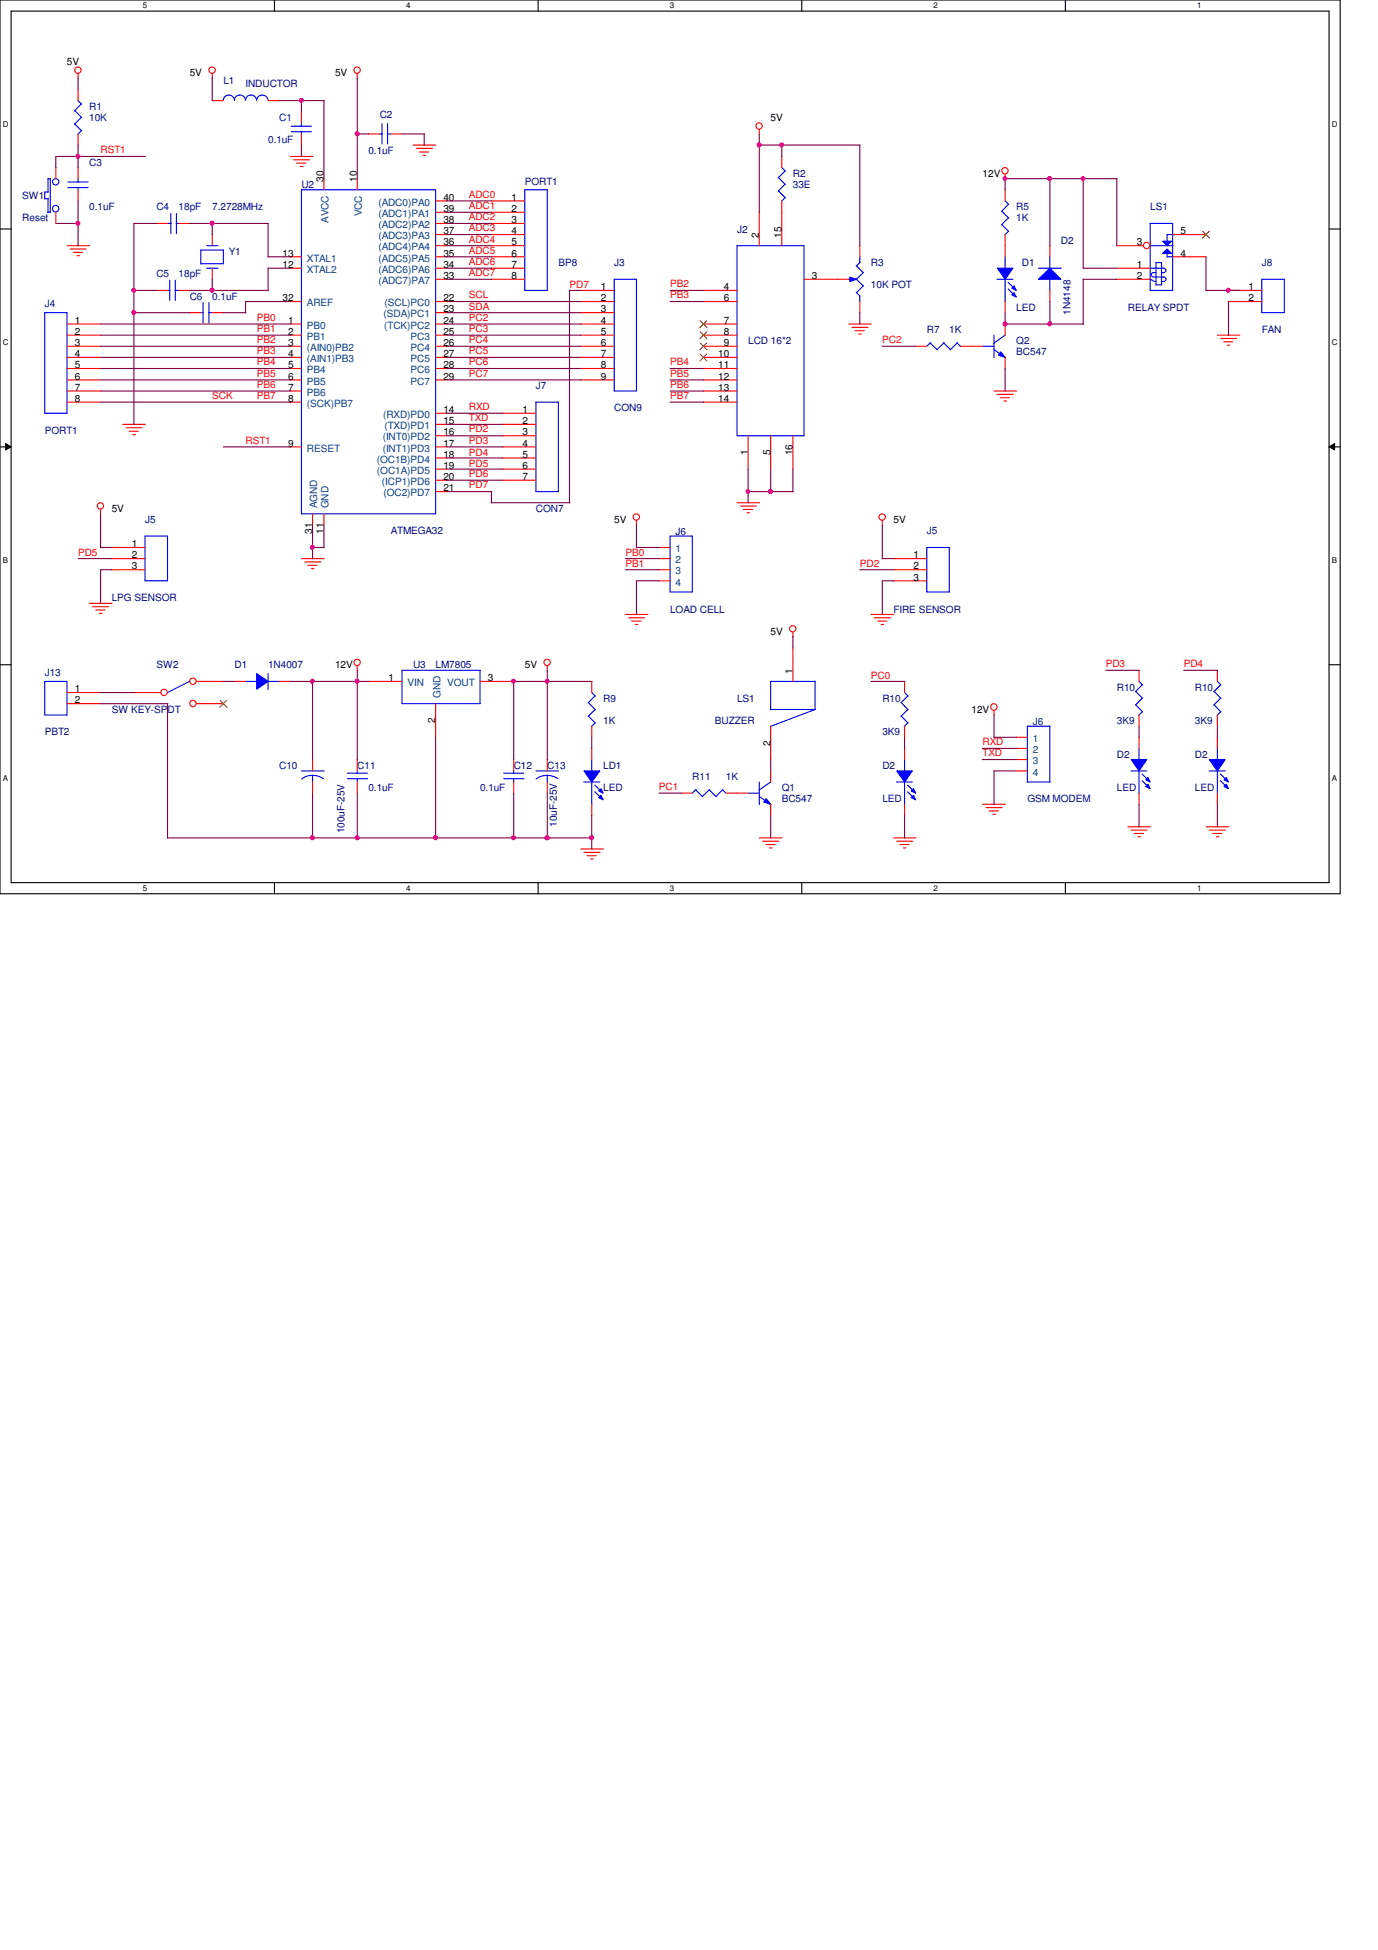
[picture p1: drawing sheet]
<svg xmlns="http://www.w3.org/2000/svg" width="210mm" height="297mm" viewBox="0 0 210 297" stroke-linecap="round" stroke-linejoin="round" font-family="sans-serif">
<path d="M0 0h204.2v136.1h-204.2zM1.7 1.7h200.8v132.8h-200.8z" fill="none" stroke="#000" stroke-width=".17"/>
<g fill="#fff">
<path d="M21.8 .2h.6v1.3h-.6z"/>
<path d="M21.8 134.6h.6v1.4h-.6z"/>
</g>
<path d="M41.8 0v1.7M41.8 134.5v1.6" fill="none" stroke="#000" stroke-width=".17"/>
<g fill="#fff">
<path d="M61.9 .2h.6v1.3h-.6z"/>
<path d="M61.9 134.6h.6v1.4h-.6z"/>
</g>
<path d="M82 0v1.7M82 134.5v1.6" fill="none" stroke="#000" stroke-width=".17"/>
<g fill="#fff">
<path d="M102.1 .2h.6v1.3h-.6z"/>
<path d="M102.1 134.6h.6v1.4h-.6z"/>
</g>
<path d="M122.2 0v1.7M122.2 134.5v1.6" fill="none" stroke="#000" stroke-width=".17"/>
<g fill="#fff">
<path d="M142.2 .2h.7v1.3h-.7z"/>
<path d="M142.2 134.6h.7v1.4h-.7z"/>
</g>
<path d="M162.3 0v1.7M162.3 134.5v1.6" fill="none" stroke="#000" stroke-width=".17"/>
<g fill="#fff">
<path d="M182.4 .2h.6v1.3h-.6z"/>
<path d="M182.4 134.6h.6v1.4h-.6z"/>
<path d="M.4 18.3h.9v1.3h-.9z"/>
<path d="M202.9 18.3h.9v1.3h-.9z"/>
<path d="M.4 51.5h.9v1.3h-.9z"/>
<path d="M202.9 51.5h.9v1.3h-.9z"/>
</g>
<path d="M0 34.9h1.7M202.5 34.9h1.7" fill="none" stroke="#000" stroke-width=".17"/>
<g fill="#fff">
<path d="M.4 84.7h.8v1.3h-.8z"/>
<path d="M202.9 84.7h.8v1.3h-.8z"/>
</g>
<path d="M0 68.1h1.7M202.5 68.1h1.7" fill="none" stroke="#000" stroke-width=".17"/>
<path d="M.8 67.6l.9 .5-.9 .4zM202.5 68.1l.9-.5v.9z" fill="#000"/>
<path d="M.8 67.6l.9 .5-.9 .4zM202.5 68.1l.9-.5v.9z" fill="none" stroke="#000" stroke-width=".15"/>
<g fill="#fff">
<path d="M.4 117.9h.8v1.3h-.8z"/>
<path d="M202.9 117.9h.8v1.3h-.8z"/>
</g>
<path d="M0 101.3h1.7M202.5 101.3h1.7" fill="none" stroke="#000" stroke-width=".17"/>
<g fill="none" stroke="#f00" stroke-width=".17">
<path d="M11.9 11.2v.7M32.3 11.2v.7M54.4 11.2v.7M115.7 19.7v.7M10.2 37.4h3.4M10.7 37.9h2.4M11.2 38.4h1.4M11.7 38.9h.4M44.2 23.8h3.5M44.2 39.1h1.7M44.7 24.3h2.5M45.2 24.8h1.4"/>
<path d="M45.8 25.4h.3M49.4 27.2v1.7M54.4 27.2v1.7M62.9 22.1h3.5M63.5 22.6h2.4M63.9 23.2h1.4M64.5 23.7h.4M66.4 37.4h1.7M66.4 39.1h1.7M66.4 30.6h1.7M66.4 32.3h1.7M66.4 34h1.7"/>
<path d="M66.4 35.7h1.7M153.2 26.5v.8M10.2 49.4h5.1M10.2 59.6h5.1M10.2 51.1h5.1M10.2 52.7h5.1M10.2 54.4h5.1M10.2 56.1h5.1M10.2 57.9h5.1M44.2 49.4h1.7M44.2 59.6h1.7M44.2 51.1h1.7"/>
<path d="M44.2 40.9h1.7M44.2 45.9h1.7M44.2 52.7h1.7M44.2 54.4h1.7M44.2 56.1h1.7M44.2 57.9h1.7M66.4 49.4h1.7M66.4 51.1h1.7M66.4 40.9h1.7M66.4 45.9h1.7M66.4 47.6h1.7M66.4 52.7h1.7"/>
<path d="M66.4 54.4h1.7M66.4 56.1h1.7M66.4 57.9h1.7M66.4 42.5h1.7M129.3 49.4h3.5M129.8 49.9h2.4M130.3 50.4h1.4M130.9 50.9h.3M151.5 59.6h3.4M185.5 51.1h3.4M186 51.6h2.4M186.5 52.1h1.4"/>
<path d="M187 52.6h.4M10.2 61.3h5.1M15.3 77.6v.7M18.7 64.6h3.4M19.2 65.2h2.4M19.7 65.7h1.4M20.2 66.2h.4M44.2 68.1h1.7M44.2 61.3h1.7M47.6 78.3v1.7M49.4 78.3v1.7M66.4 64.6h1.7"/>
<path d="M66.4 68.1h1.7M66.4 62.9h1.7M66.4 66.4h1.7M66.4 69.8h1.7M66.4 71.5h1.7M66.4 73.2h1.7M66.4 74.9h1.7M97 79.3v.7M112.3 76.6h3.4M112.8 77.1h2.4M113.3 77.6h1.4M113.8 78.1h.4"/>
<path d="M134.5 79.3v.7M152 60.1h2.4M152.4 60.6h1.4M153 61.1h.4M13.6 91.9h3.5M14.1 92.4h2.5M14.6 92.9h1.4M15.2 93.4h.3M17 85.1h5.1M17 83.4h5.1M17 86.8h5.1M45.9 85.1h3.5"/>
<path d="M46.4 85.6h2.5M46.9 86.1h1.4M47.5 86.6h.3M95.3 93.6h3.4M95.8 94.1h2.4M96.3 94.6h1.4M96.8 95.1h.4M120.8 96.3v.7M132.7 93.6h3.5M133.2 94.1h2.5M133.7 94.6h1.4M134.3 95.1h.4"/>
<path d="M47.6 115.7v1.7M47.6 119.1v1.7M54.4 101.4v.8M83.4 101.4v.8M151.5 108.2v.8M173.6 102.1v1.7M173.6 108.9v1.7M88.5 129.3h3.4M89 129.8h2.4M89.5 130.3h1.3M90 130.9h.4M103.8 120.8h1.7"/>
<path d="M110.6 120.8h1.7M115.7 127.6h3.5M116.2 128.1h2.5M116.7 128.7h1.4M117.3 129.2h.3M136.1 127.6h3.5M136.7 128.1h2.4M137.1 128.7h1.4M137.7 129.2h.3M149.7 122.5h3.5M150.2 123h2.5M150.7 123.5h1.4"/>
<path d="M151.3 124h.4M171.9 125.9h3.4M172.4 126.4h2.4M172.8 127h1.4M173.4 127.5h.4M183.8 125.9h3.4M184.3 126.4h2.4M184.8 127h1.4M185.3 127.5h.4"/>
<circle cx="11.9" cy="10.7" r=".49"/>
<circle cx="32.3" cy="10.7" r=".49"/>
<circle cx="54.4" cy="10.7" r=".49"/>
<circle cx="115.7" cy="19.2" r=".49"/>
<circle cx="153.1" cy="26" r=".49"/>
<circle cx="15.3" cy="77.1" r=".49"/>
<circle cx="97" cy="78.8" r=".49"/>
<circle cx="134.4" cy="78.8" r=".49"/>
<circle cx="120.8" cy="95.8" r=".49"/>
<circle cx="54.4" cy="100.9" r=".49"/>
<circle cx="83.4" cy="100.9" r=".49"/>
<circle cx="151.4" cy="107.7" r=".5"/>
</g>
<g fill="none" stroke="#00f" stroke-width=".17">
<path d="M45.9 28.9h20.5v49.4h-20.5zM6.8 47.6h3.4v15.3h-3.4zM22.1 81.7h3.4v6.8h-3.4zM45.9 117.4h3.5M47.6 118.1v1.1M49.3 118.6a2.84 2.84 0 0 0-3.3 .1M88.9 119.1h2.5M90.2 115.7v1.8M90.2 119.1v3.5M173.1 105.3l1 1.1M173.1 107.4l1 1.1M173.6 103.8l.5 .6"/>
<path d="M174.1 104.3l-1.1 1.1M174.1 106.3l-1.1 1.1M174.1 108.4l-.6 .6M106 120.3l1.1 1.1M106 120.3l-.5 .5M108.1 120.3l1 1.1M108.1 120.3l-1.1 1M110.1 120.3l.6 .6M110.2 120.3l-1.1 1"/>
</g>
<path d="M89 117.4h2.4l-1.2 1.7z" fill-rule="evenodd" fill="#00f"/>
<path d="M89 117.4h2.4l-1.2 1.7z" fill="none" stroke="#00f" stroke-width=".17"/>
<path d="M91.6 121.2l.3 .6-.7-.3z" fill-rule="evenodd" fill="#00f"/>
<path d="M91.6 121.2l.3 .6-.7-.3z" fill="none" stroke="#00f" stroke-width=".17"/>
<path d="M91.6 120.1l.3 .7-.7-.3z" fill-rule="evenodd" fill="#00f"/>
<path d="M153.2 39.1v1.8M151.9 42.5h2.4M153.2 42.5v3.5M76.8 118.6h3M76.8 117.8h3M78.3 117.4v.4M78.3 118.6v.5M90.6 119.6l1.1 1M90.6 120.6l1.1 1.1M91.6 120.1l.3 .7-.7-.3z" fill="none" stroke="#00f" stroke-width=".17"/>
<path d="M78.3 115.7v1.7M78.3 119.1v1.7M90.2 114v1.7M90.2 122.5v1.7" fill="none" stroke="#f00" stroke-width=".17"/>
<path d="M152 40.9h2.3l-1.1 1.6z" fill-rule="evenodd" fill="#00f"/>
<path d="M152 40.9h2.3l-1.1 1.6z" fill="none" stroke="#00f" stroke-width=".17"/>
<path d="M154.5 44.6l.4 .7-.7-.4z" fill-rule="evenodd" fill="#00f"/>
<path d="M154.5 44.6l.4 .7-.7-.4z" fill="none" stroke="#00f" stroke-width=".17"/>
<path d="M154.5 43.6l.4 .6-.7-.3z" fill-rule="evenodd" fill="#00f"/>
<g fill="none" stroke="#00f" stroke-width=".17">
<path d="M6.8 29.3h.5M6.8 29.3v1M6.8 30.3h.6M7.3 27.2h.4M7.3 27.2v2.1M7.3 30.3v2.1M7.7 27.2v5.1h-.4M80 28.9h3.4v15.3h-3.4zM118.6 27.1l1.1 1M118.6 29.1l1.1 1M119.1 25.5l.6 .6M119.6 26l-1 1.1"/>
<path d="M119.6 28.1l-1 1M119.6 30.1l-.5 .5M152.7 32.2l1 1M152.7 34.2l1 1.1M153.2 30.6l.5 .6M153.7 31.1l-1.1 1.1M153.7 33.2l-1.1 1M153.7 35.2l-.6 .6M153.6 43l1.1 1.1M153.6 44l1.1 1.1M154.5 43.6l.4 .6-.7-.3zM141.2 83.4h3.5v6.8h-3.5z"/>
<path d="M29 103.8l-3.5 1.7M52.9 118.6h3.1M52.9 117.8h3.1M54.4 117.4v.4M54.4 118.6v.5M137.3 107l1.1 1.1M137.3 109.1l1.1 1.1M137.8 105.5l.6 .5M138.3 106l-1 1.1M138.3 108.1l-1 1M138.3 110.1l-.5 .6M156.5 110.6h3.5v8.5h-3.5z"/>
<circle cx="8.5" cy="31.8" r=".5"/>
<circle cx="8.5" cy="27.7" r=".49"/>
</g>
<g fill="none" stroke="#f00" stroke-width=".17">
<path d="M8.5 25.5v1.7M8.5 32.3v1.7M74.9 30.6h5.1M74.9 32.3h5.1M74.9 34h5.1M74.9 35.7h5.1M74.9 37.4h5.1M74.9 39.1h5.1M119.1 23.8v1.7M119.1 30.6v1.7M153.2 28.9v1.7M153.2 35.7v3.4"/>
<path d="M74.9 40.9h5.1M74.9 42.5h5.1M153.2 45.9v1.7M136.1 85.1h5.1M136.1 86.8h5.1M136.1 88.5h5.1M20.4 105.5h4.1M29.9 103.8h4.1M29.9 107.2h4.1M54.4 115.7v1.7M54.4 119.1v1.7M137.8 103.8v1.7"/>
<path d="M137.8 110.6v1.7M154.9 112.3h1.6M154.9 114h1.6M154.9 115.7h1.6M154.9 117.4h1.6"/>
<circle cx="25" cy="105.5" r=".49"/>
<circle cx="29.4" cy="107.2" r=".49"/>
<circle cx="29.4" cy="103.8" r=".49"/>
</g>
<path d="M33.5 106.7l1.1 1M34.5 106.7l-1 1" fill="none" stroke="#804000" stroke-width=".15"/>
<path d="M177.8 37.9l.7 .7h-1.3z" fill="#00f"/>
<path d="M177.8 37.9l.7 .7h-1.3z" fill="none" stroke="#00f" stroke-width=".17"/>
<path d="M177.2 36.7h1.3l-.7 .7z" fill="#00f"/>
<g fill="none" stroke="#00f" stroke-width=".17">
<path d="M175.3 37.4h3.4M175.3 34h3.4v10.2h-3.4zM177 40v3.4M177.2 36.7h1.3l-.7 .7zM177.8 35.7v1M177.8 38.6v.6M177.8 35.7h.9M177.8 39.1h.9M175.2 42.5l.3 .2M175.3 40.9h2.1M175.6 42.7l.3 .1M175.8 42.2h1.6"/>
<path d="M175.9 42.9h.3M176.1 40h.9M176.1 41.5h-.4a.32 .32 0 0 0-.3 .3 .32 .32 0 0 0 .3 .4M176.1 40v3.4M176.1 43.4h.9M177 41.5h.3M177 42.9h.3M177.3 40.9a.34 .34 0 0 1 .4 .3 .34 .34 0 0 1-.4 .3M177.3 42.2a.34 .34 0 0 1 .4 .3 .34 .34 0 0 1-.4 .4M37.4 103.8h1.8M40.9 102.6v2.4M40.9 103.8h1.7"/>
</g>
<g fill="none" stroke="#f00" stroke-width=".17">
<path d="M170.2 37.4h4M178.7 35.7h5.1M178.7 39.1h5.1M170.2 40.9h5.1M170.2 42.5h5.1"/>
<circle cx="174.7" cy="37.4" r=".49"/>
</g>
<path d="M183.3 35.2l1 1.1M184.3 35.2l-1.1 1.1" fill="none" stroke="#804000" stroke-width=".15"/>
<path d="M39.1 102.6l1.8 1.2-1.8 1.2z" fill-rule="evenodd" fill="#00f"/>
<g fill="none" stroke="#00f" stroke-width=".17">
<path d="M34 15.3a.85 .85 0 0 1 .9-.8 .85 .85 0 0 1 .8 .8 .85 .85 0 0 1 .9-.8 .85 .85 0 0 1 .8 .8 .85 .85 0 0 1 .9-.8 .85 .85 0 0 1 .8 .8 .87 .87 0 0 1 .9-.8 .87 .87 0 0 1 .9 .8M44.4 19.2h3.1M45.9 18.7v.6M44.4 20.1h3.1M45.9 20v.4M30.6 47.6h.4M30.9 46.1v3.1M31.8 47.6h.5M31.8 46.1v3.1M39.1 102.6l1.8 1.2-1.8 1.2zM81.7 117.4h3.4M83.4 118.1v1.1"/>
<path d="M85 118.6a2.84 2.84 0 0 0-3.3 .1M184.2 117.4h2.5M185.5 114v1.7M185.5 117.4v3.5"/>
</g>
<path d="M32.3 15.3h1.7M40.9 15.3h1.6M45.9 17v1.7M45.9 20.4v1.7M28.9 47.6h1.7M32.3 47.6h1.7M35.7 103.8h1.7M42.5 103.8h1.7M83.4 115.7v1.7M83.4 119.1v1.7" fill="none" stroke="#f00" stroke-width=".17"/>
<path d="M184.3 115.7h2.4l-1.2 1.7z" fill-rule="evenodd" fill="#00f"/>
<path d="M184.3 115.7h2.4l-1.2 1.7z" fill="none" stroke="#00f" stroke-width=".17"/>
<path d="M186.9 119.5l.3 .6-.7-.3z" fill-rule="evenodd" fill="#00f"/>
<path d="M186.9 119.5l.3 .6-.7-.3z" fill="none" stroke="#00f" stroke-width=".17"/>
<path d="M186.9 118.4l.3 .7-.7-.3z" fill-rule="evenodd" fill="#00f"/>
<path d="M58.2 18.8v3.1M59.1 18.8v3.1M57.9 20.4h.4M59 20.4h.6M186 117.9l1 1.1M186 118.9l1 1.1M186.9 118.4l.3 .7-.7-.3z" fill="none" stroke="#00f" stroke-width=".17"/>
<path d="M56.1 20.4h1.8M59.6 20.4h1.7M185.5 112.3v1.7M185.5 120.8v1.7" fill="none" stroke="#f00" stroke-width=".17"/>
<path d="M158.2 42.5l1.8-1.6 1.7 1.6z" fill="#00f"/>
<g fill="none" stroke="#00f" stroke-width=".17">
<path d="M11.4 16.8l1 1.1M11.4 18.9l1 1M11.9 15.3l.5 .6M12.4 15.8l-1.1 1.1M12.4 17.9l-1.1 1M12.4 19.9l-.5 .5M30.6 38.1h3.4M30.6 38.1v2.1M31.5 37.4h1.7M34 38.1v2.1M112.3 37.4h10.2v29h-10.2zM160 39.1v1.8"/>
<path d="M30.6 40.2h3.5M31.5 40.9h1.7M93.6 42.5h3.4v17.1h-3.4zM141.7 52.2l1.1 1.1M141.8 52.2l-.6 .5M143.8 52.2l1.1 1.1M143.8 52.2l-1 1.1M145.8 52.2l.6 .6M145.9 52.2l-1.1 1.1M158.2 42.5l1.8-1.6 1.7 1.6zM158.2 40.9h3.5M160 42.5v1.7"/>
<path d="M6.8 103.8h3.4v5.1h-3.4zM61.3 102.1h11.9v5.1h-11.9zM89.7 107l1 1.1M89.7 109.1l1 1.1M90.2 105.5l.5 .5M90.7 106l-1.1 1.1M90.7 108.1l-1.1 1M90.7 110.1l-.6 .6M117.4 103.8h6.8M117.4 103.8v4.3M117.4 108.1h6.8M124.2 103.8v4.3l-6.8 2.6"/>
<path d="M136.6 119.1h2.4M137.8 115.7v1.8M137.8 119.1v3.5"/>
</g>
<g fill="none" stroke="#f00" stroke-width=".17">
<path d="M11.9 13.6v1.7M11.9 20.4v1.7M32.3 35.7v1.7M115.7 32.3v5.1M119.1 32.3v5.1M160 37.4v1.7M32.3 40.9v1.6M88.5 44.2h5.1M88.5 45.9h5.1M88.5 47.6h5.1M88.5 49.4h5.1M88.5 51.1h5.1"/>
<path d="M88.5 52.7h5.1M88.5 54.4h5.1M88.5 56.1h5.1M88.5 57.9h5.1M107.2 44.2h5.1M107.2 45.9h5.1M107.2 49.4h5.1M107.2 51.1h5.1M107.2 52.7h5.1M107.2 54.4h5.1M107.2 56.1h5.1M107.2 57.9h5.1"/>
<path d="M107.2 59.6h5.1M122.5 42.5h5.1M139.5 52.7h1.7M146.3 52.7h1.7M160 44.2v1.7M107.2 61.3h5.1M114 66.4v5.1M117.4 66.4v5.1M120.8 66.4v5.1M120.8 98.7v5.1M10.2 105.5h5.1M10.2 107.2h5.1"/>
<path d="M56.1 103.8h5.2M66.4 107.2v5.1M73.2 103.8h5.1M90.2 103.8v1.7M90.2 110.6v1.7M117.4 110.6v5.1"/>
</g>
<path d="M106.7 48.9l1 1M106.7 50.5l1 1.1M106.7 52.2l1 1.1M106.7 53.9l1 1.1M107.7 48.9l-1.1 1M107.7 50.5l-1.1 1.1M107.7 52.2l-1.1 1.1M107.7 53.9l-1.1 1.1" fill="none" stroke="#804000" stroke-width=".15"/>
<path d="M136.7 117.4h2.3l-1.2 1.7z" fill-rule="evenodd" fill="#00f"/>
<path d="M136.7 117.4h2.3l-1.2 1.7z" fill="none" stroke="#00f" stroke-width=".17"/>
<path d="M139.2 121.2l.3 .6-.6-.3z" fill-rule="evenodd" fill="#00f"/>
<path d="M139.2 121.2l.3 .6-.6-.3z" fill="none" stroke="#00f" stroke-width=".17"/>
<path d="M139.2 120.1l.3 .7-.6-.3z" fill-rule="evenodd" fill="#00f"/>
<path d="M25.5 34h.6M26 32.5v3.1M26.8 34h.4M26.9 32.5v3.1M115.7 119.1v3.5M117.4 119.1l-1.7 1.3M138.3 119.6l1.1 1M114 120.8h1.7M115.7 121.3l1.8 1.3M138.3 120.6l1.1 1.1M139.2 120.1l.3 .7-.6-.3z" fill="none" stroke="#00f" stroke-width=".17"/>
<path d="M23.8 34h1.7M27.2 34h1.7M137.8 114v1.7M137.8 122.5v1.7" fill="none" stroke="#f00" stroke-width=".17"/>
<path d="M116.8 121.7l.6 .8-1-.3z" fill="#00f"/>
<path d="M172.3 117.4h2.5M173.6 114v1.7M173.6 117.4v3.5M116.8 121.7l.6 .8-1-.3z" fill="none" stroke="#00f" stroke-width=".17"/>
<path d="M117.4 117.4v1.7M112.3 120.8h1.7M117.4 122.5v1.7" fill="none" stroke="#f00" stroke-width=".17"/>
<path d="M172.4 115.7h2.4l-1.2 1.7z" fill-rule="evenodd" fill="#00f"/>
<path d="M172.4 115.7h2.4l-1.2 1.7z" fill="none" stroke="#00f" stroke-width=".17"/>
<path d="M174.6 119.8l.3-.3 .4 .6z" fill-rule="evenodd" fill="#00f"/>
<path d="M174.6 119.8l.3-.3 .4 .6z" fill="none" stroke="#00f" stroke-width=".17"/>
<path d="M174.9 118.4l.4 .7-.7-.3z" fill-rule="evenodd" fill="#00f"/>
<path d="M192.3 42.5h3.4v5.1h-3.4zM81.7 61.3h3.4v13.6h-3.4zM174 117.9l1.1 1.1M174 118.9l1.1 1.1M174.9 118.4l.4 .7-.7-.3zM185 105.3l1.1 1.1M185 107.4l1.1 1.1M185.5 103.8l.6 .6M186 104.3l-1 1.1M186 106.3l-1 1.1M186 108.4l-.5 .6" fill="none" stroke="#00f" stroke-width=".17"/>
<g fill="none" stroke="#f00" stroke-width=".17">
<path d="M187.2 44.2h5.1M187.2 45.9h5.1M76.6 62.9h5.1M76.6 64.6h5.1M76.6 66.4h5.1M76.6 68.1h5.1M76.6 69.8h5.1M76.6 71.5h5.1M76.6 73.2h5.1M173.6 112.3v1.7M185.5 102.1v1.7M185.5 108.9v1.7"/>
<path d="M173.6 120.8v1.7"/>
</g>
<path d="M129.5 42.2l1 .3-1 .4z" fill="#00f"/>
<g fill="none" stroke="#00f" stroke-width=".17">
<path d="M10.3 27.7h3.1M10.3 28.6h3.1M11.9 27.2v.6M11.9 28.5v.4M131 39.1v.9M131.1 40l-.6 .5M129.3 42.5h.4M129.5 42.2l1 .3-1 .4zM130.5 44.5l.5 .6M130.5 42.5l1 1.1M130.5 40.5l1 1M131 45v.9"/>
<path d="M131.6 43.5l-1.1 1.1M131.6 41.5l-1.1 1M149.7 52.7h1.8M151.5 53.3l1.7 1.2M151.5 51.1v3.4M153.2 51.1l-1.8 1.2M102.1 81.7h3.4v8.5h-3.4z"/>
</g>
<path d="M11.9 25.5v1.7M11.9 28.9v1.7M131 37.4v1.7M127.6 42.5h1.7M131 45.9v1.7M100.4 83.4h1.7M100.4 85.1h1.7M100.4 86.8h1.7M100.4 88.5h1.7" fill="none" stroke="#f00" stroke-width=".17"/>
<path d="M152.5 53.6l.7 .8-1.1-.3z" fill="#00f"/>
<path d="M25.5 44.2h.4M25.9 42.7v3.1M26.7 44.2h.5M26.7 42.7v3.1M152.5 53.6l.7 .8-1.1-.3z" fill="none" stroke="#00f" stroke-width=".17"/>
<path d="M23.8 44.2h1.7M27.2 44.2h1.7M148 52.7h1.7M153.2 49.4v1.7M153.2 54.4v1.7" fill="none" stroke="#f00" stroke-width=".17"/>
<g fill="none" stroke="#800040" stroke-width=".17">
<path d="M11.9 11.9v1.7M32.3 11.9v3.4M42.5 15.3h6.9M45.9 15.3v1.8M49.4 15.3v12M54.4 11.9v15.4M8.5 34h3.4M11.9 22.1v3.5M11.9 30.6v6.9M22.1 23.8h-13.6v1.8M23.9 34h-3.5v30.7M28.9 34h12"/>
<path d="M32.3 34v1.8M40.9 39.1h3.4M40.9 34v5.2M45.9 22.1v1.8M54.4 20.4h1.8M61.3 20.4h3.4M64.6 20.4v1.7M68.1 34h6.8M68.1 39.1h6.8M68.1 30.6h6.8M68.1 37.4h6.8M68.1 35.7h6.8"/>
<path d="M68.1 32.3h6.8M115.7 20.4v12M115.7 22.1h15.4M119.1 22.1v1.8M131 22.1v15.4M160 27.2v10.3M165.1 27.2v13.7M170.2 27.2v10.3M170.2 27.2h-17v1.8M183.8 39.1v5.2M15.3 57.9h29M15.3 51.1h29"/>
<path d="M15.3 52.7h29M15.3 59.6h29M15.3 49.4h29M15.3 54.4h29M15.3 56.1h29M20.4 44.2h3.5M20.4 47.6h8.6M28.9 44.2h12M32.3 42.5v1.8M34 47.6h3.5M44.3 40.9h-3.4v3.4M44.3 45.9h-6.9v1.8"/>
<path d="M68.1 57.9h20.4M68.1 51.1h20.4M68.1 52.7h20.4M68.1 49.4h20.4M68.1 54.4h20.4M68.1 45.9h20.4M68.1 42.5h6.8M68.1 56.1h20.4M68.1 47.6h20.4M68.1 40.9h6.8M88.5 44.2h-1.7v32.4M102.1 57.9h5.1"/>
<path d="M102.1 59.6h5.1M102.1 44.2h5.1M102.1 45.9h5.1M102.1 56.1h5.1M131 47.6v1.8M134.4 52.7h5.1M153.2 49.4h11.9M153.2 47.6v1.8M153.2 56.1v3.5M160 45.9v3.5M165.1 40.9h5.1M170.2 42.5h-5.1v6.9"/>
<path d="M183.8 44.2h5.1M187.2 45.9v5.2M15.3 61.3h29M15.3 78.3v5.1M34 68.1h10.3M47.6 80v5.1M49.4 80v3.4M68.1 71.5h8.5M68.1 73.2h8.5M68.1 66.4h8.5M68.1 64.6h8.5M68.1 68.1h8.5"/>
<path d="M68.1 62.9h8.5M68.1 74.9h6.8M68.1 69.8h8.5M74.9 74.9v1.7M74.9 76.6h11.9M97 80v3.4M102.1 61.3h5.1M114 74.9h6.9M114 71.5v5.1M117.4 71.5v3.4M120.8 71.5v3.4M134.5 80v5.1"/>
<path d="M11.9 85.1h5.2M15.3 83.4h1.8M17.1 86.8h-1.8v5.1M47.6 83.4h1.8M95.3 85.1h5.2M95.3 86.8h5.2M97 83.4h3.5M100.5 88.5h-3.5v5.1M120.8 96.9v1.8M131 86.8h5.2M134.5 85.1h1.7M136.2 88.5h-1.7v5.1"/>
<path d="M15.3 105.5h5.1M15.3 107.2h10.3M25.5 107.2v20.5M34 103.8h1.8M44.2 103.8h12M47.6 103.8v11.9M54.4 102.1v13.6M66.4 112.3v15.4M83.4 102.1v13.6M90.2 112.3v1.7M90.2 103.8h-11.9v11.9M117.4 115.7v1.8"/>
<path d="M132.7 103.8h5.2M137.8 112.3v1.7M149.7 114h5.2M149.7 115.7h5.2M151.4 117.4h3.5M151.5 108.9v3.5M151.5 117.4v5.2M151.5 112.3h3.4M168.5 102.1h5.1M173.6 110.6v1.8M180.4 102.1h5.1M185.5 110.6v1.8"/>
<path d="M25.5 127.6h64.7M47.6 120.8v6.9M54.4 120.8v6.9M78.3 120.8v6.9M83.4 120.8v6.9M90.2 124.2v5.2M100.4 120.8h3.4M117.4 124.2v3.5M137.8 124.2v3.5M173.6 122.5v3.5M185.5 122.5v3.5"/>
</g>
<circle cx="11.9" cy="34" r=".32" fill="#f0f"/>
<circle cx="11.9" cy="34" r=".32" fill="none" stroke="#f0f" stroke-width=".17"/>
<circle cx="32.3" cy="34" r=".32" fill="#f0f"/>
<circle cx="32.3" cy="34" r=".32" fill="none" stroke="#f0f" stroke-width=".17"/>
<circle cx="32.3" cy="44.2" r=".32" fill="#f0f"/>
<circle cx="32.3" cy="44.2" r=".32" fill="none" stroke="#f0f" stroke-width=".17"/>
<circle cx="11.9" cy="23.8" r=".32" fill="#f0f"/>
<circle cx="11.9" cy="23.8" r=".32" fill="none" stroke="#f0f" stroke-width=".17"/>
<circle cx="45.9" cy="15.3" r=".32" fill="#f0f"/>
<circle cx="45.9" cy="15.3" r=".32" fill="none" stroke="#f0f" stroke-width=".17"/>
<circle cx="47.6" cy="103.8" r=".32" fill="#f0f"/>
<circle cx="47.6" cy="103.8" r=".32" fill="none" stroke="#f0f" stroke-width=".17"/>
<circle cx="54.4" cy="103.8" r=".32" fill="#f0f"/>
<circle cx="54.4" cy="103.8" r=".32" fill="none" stroke="#f0f" stroke-width=".17"/>
<circle cx="115.7" cy="22.1" r=".32" fill="#f0f"/>
<circle cx="115.7" cy="22.1" r=".32" fill="none" stroke="#f0f" stroke-width=".17"/>
<circle cx="20.4" cy="44.2" r=".32" fill="#f0f"/>
<circle cx="20.4" cy="44.2" r=".32" fill="none" stroke="#f0f" stroke-width=".17"/>
<circle cx="20.4" cy="47.6" r=".32" fill="#f0f"/>
<circle cx="20.4" cy="47.6" r=".32" fill="none" stroke="#f0f" stroke-width=".17"/>
<circle cx="83.4" cy="127.6" r=".32" fill="#f0f"/>
<circle cx="83.4" cy="127.6" r=".32" fill="none" stroke="#f0f" stroke-width=".17"/>
<circle cx="90.1" cy="127.6" r=".32" fill="#f0f"/>
<circle cx="90.1" cy="127.6" r=".32" fill="none" stroke="#f0f" stroke-width=".17"/>
<circle cx="78.2" cy="103.8" r=".32" fill="#f0f"/>
<circle cx="78.2" cy="103.8" r=".32" fill="none" stroke="#f0f" stroke-width=".17"/>
<circle cx="54.4" cy="20.4" r=".32" fill="#f0f"/>
<circle cx="54.4" cy="20.4" r=".32" fill="none" stroke="#f0f" stroke-width=".17"/>
<circle cx="83.4" cy="103.8" r=".32" fill="#f0f"/>
<circle cx="83.4" cy="103.8" r=".32" fill="none" stroke="#f0f" stroke-width=".17"/>
<circle cx="119.1" cy="22.1" r=".32" fill="#f0f"/>
<circle cx="119.1" cy="22.1" r=".32" fill="none" stroke="#f0f" stroke-width=".17"/>
<circle cx="54.4" cy="127.6" r=".32" fill="#f0f"/>
<circle cx="54.4" cy="127.6" r=".32" fill="none" stroke="#f0f" stroke-width=".17"/>
<circle cx="78.2" cy="127.6" r=".32" fill="#f0f"/>
<circle cx="78.2" cy="127.6" r=".32" fill="none" stroke="#f0f" stroke-width=".17"/>
<circle cx="47.6" cy="83.4" r=".32" fill="#f0f"/>
<circle cx="47.6" cy="83.4" r=".32" fill="none" stroke="#f0f" stroke-width=".17"/>
<circle cx="114" cy="74.9" r=".32" fill="#f0f"/>
<circle cx="114" cy="74.9" r=".32" fill="none" stroke="#f0f" stroke-width=".17"/>
<circle cx="117.4" cy="74.9" r=".32" fill="#f0f"/>
<circle cx="117.4" cy="74.9" r=".32" fill="none" stroke="#f0f" stroke-width=".17"/>
<circle cx="47.6" cy="127.6" r=".32" fill="#f0f"/>
<circle cx="47.6" cy="127.6" r=".32" fill="none" stroke="#f0f" stroke-width=".17"/>
<circle cx="66.4" cy="127.6" r=".32" fill="#f0f"/>
<circle cx="66.4" cy="127.6" r=".32" fill="none" stroke="#f0f" stroke-width=".17"/>
<circle cx="83.4" cy="127.6" r=".32" fill="#f0f"/>
<circle cx="83.4" cy="127.6" r=".32" fill="none" stroke="#f0f" stroke-width=".17"/>
<circle cx="153.1" cy="27.2" r=".32" fill="#f0f"/>
<circle cx="153.1" cy="27.2" r=".32" fill="none" stroke="#f0f" stroke-width=".17"/>
<circle cx="160" cy="27.2" r=".32" fill="#f0f"/>
<circle cx="160" cy="27.2" r=".32" fill="none" stroke="#f0f" stroke-width=".17"/>
<circle cx="165" cy="27.2" r=".32" fill="#f0f"/>
<circle cx="165" cy="27.2" r=".32" fill="none" stroke="#f0f" stroke-width=".17"/>
<circle cx="153.1" cy="49.3" r=".32" fill="#f0f"/>
<circle cx="153.1" cy="49.3" r=".32" fill="none" stroke="#f0f" stroke-width=".17"/>
<circle cx="160" cy="49.3" r=".32" fill="#f0f"/>
<circle cx="160" cy="49.3" r=".32" fill="none" stroke="#f0f" stroke-width=".17"/>
<circle cx="187.2" cy="44.2" r=".32" fill="#f0f"/>
<circle cx="187.2" cy="44.2" r=".32" fill="none" stroke="#f0f" stroke-width=".17"/>
<g font-size="1.5">
<text x="10.2" y="9.9">5V</text>
<text x="28.9" y="11.6">5V</text>
<text x="51.1" y="11.6">5V</text>
<text x="117.4" y="18.4">5V</text>
<text x="49.3" y="27.7" transform="rotate(-90 49.3 27.7)">30</text>
<text x="54.4" y="27.7" transform="rotate(-90 54.4 27.7)">10</text>
<text x="149.7" y="26.9">12V</text>
<text x="67.6" y="30.6">40</text>
<text x="67.6" y="32.3">39</text>
<text x="67.6" y="34">38</text>
<text x="67.6" y="35.7">37</text>
<text x="77.9" y="30.6">1</text>
<text x="77.9" y="32.3">2</text>
<text x="77.9" y="34">3</text>
<text x="77.9" y="35.7">4</text>
<text x="179.9" y="35.7">5</text>
<text x="43.1" y="39.1">13</text>
<text x="43.1" y="40.8">12</text>
<text x="67.6" y="37.4">36</text>
<text x="67.6" y="39.1">35</text>
<text x="67.6" y="40.8">34</text>
<text x="77.9" y="37.4">5</text>
<text x="77.9" y="39.1">6</text>
<text x="77.9" y="40.8">7</text>
<text x="115.7" y="36.2" transform="rotate(-90 115.7 36.2)">2</text>
<text x="119.1" y="36.2" transform="rotate(-90 119.1 36.2)">15</text>
<text x="173.2" y="37.4">3</text>
<text x="173.2" y="40.8">1</text>
<text x="179.9" y="39.1">4</text>
<text x="43.1" y="45.9">32</text>
<text x="67.6" y="45.9">22</text>
<text x="67.6" y="47.6">23</text>
<text x="67.6" y="42.5">33</text>
<text x="77.9" y="42.5">8</text>
<text x="91.6" y="44.2">1</text>
<text x="91.6" y="45.9">2</text>
<text x="91.6" y="47.6">3</text>
<text x="110.3" y="44.2">4</text>
<text x="110.3" y="45.9">6</text>
<text x="123.7" y="42.5">3</text>
<text x="173.2" y="42.5">2</text>
<text x="190.2" y="44.2">1</text>
<text x="190.2" y="45.9">2</text>
<text x="11.4" y="49.3">1</text>
<text x="11.4" y="51">2</text>
<text x="11.4" y="52.7">3</text>
<text x="43.9" y="49.3">1</text>
<text x="43.9" y="51">2</text>
<text x="43.9" y="52.7">3</text>
<text x="67.6" y="49.3">24</text>
<text x="67.6" y="51">25</text>
<text x="67.6" y="52.7">26</text>
<text x="91.6" y="49.3">4</text>
<text x="91.6" y="51">5</text>
<text x="91.6" y="52.7">6</text>
<text x="110.3" y="49.3">7</text>
<text x="110.3" y="51">8</text>
<text x="110.3" y="52.7">9</text>
<text x="11.4" y="54.4">4</text>
<text x="11.4" y="56.1">5</text>
<text x="11.4" y="57.8">6</text>
<text x="11.4" y="59.5">7</text>
<text x="43.9" y="54.4">4</text>
<text x="43.9" y="56.1">5</text>
<text x="43.9" y="57.8">6</text>
<text x="43.9" y="59.5">7</text>
<text x="67.6" y="54.4">27</text>
<text x="67.6" y="56.1">28</text>
<text x="67.6" y="57.8">29</text>
<text x="91.6" y="54.4">7</text>
<text x="91.6" y="56.1">8</text>
<text x="91.6" y="57.8">9</text>
<text x="109.4" y="54.4">10</text>
<text x="109.4" y="56.1">11</text>
<text x="109.4" y="57.8">12</text>
<text x="109.4" y="59.5">13</text>
<text x="11.4" y="61.2">8</text>
<text x="43.9" y="61.2">8</text>
<text x="67.6" y="62.9">14</text>
<text x="67.6" y="64.6">15</text>
<text x="79.6" y="62.9">1</text>
<text x="79.6" y="64.6">2</text>
<text x="109.4" y="61.2">14</text>
<text x="43.9" y="68">9</text>
<text x="67.6" y="66.3">16</text>
<text x="67.6" y="68">17</text>
<text x="67.6" y="69.7">18</text>
<text x="67.6" y="71.4">19</text>
<text x="79.6" y="66.3">3</text>
<text x="79.6" y="68">4</text>
<text x="79.6" y="69.7">5</text>
<text x="79.6" y="71.4">6</text>
<text x="114" y="69.4" transform="rotate(-90 114 69.4)">1</text>
<text x="117.4" y="69.4" transform="rotate(-90 117.4 69.4)">5</text>
<text x="120.8" y="69.4" transform="rotate(-90 120.8 69.4)">16</text>
<text x="17" y="78">5V</text>
<text x="67.6" y="73.1">20</text>
<text x="67.6" y="74.8">21</text>
<text x="79.6" y="73.1">7</text>
<text x="20.1" y="83.4">1</text>
<text x="47.6" y="81.3" transform="rotate(-90 47.6 81.3)">31</text>
<text x="49.3" y="81.3" transform="rotate(-90 49.3 81.3)">11</text>
<text x="93.6" y="79.7">5V</text>
<text x="136.1" y="79.7">5V</text>
<text x="20.1" y="85">2</text>
<text x="20.1" y="86.7">3</text>
<text x="139.2" y="85">1</text>
<text x="139.2" y="86.7">2</text>
<text x="139.2" y="88.4">3</text>
<text x="51.1" y="101.8">12V</text>
<text x="80" y="101.8">5V</text>
<text x="117.4" y="96.7">5V</text>
<text x="11.4" y="105.5">1</text>
<text x="11.4" y="107.1">2</text>
<text x="59.2" y="103.8">1</text>
<text x="74.3" y="103.8">3</text>
<text x="120.8" y="102.6" transform="rotate(-90 120.8 102.6)">1</text>
<text x="66.3" y="110.2" transform="rotate(-90 66.3 110.2)">2</text>
<text x="117.4" y="113.6" transform="rotate(-90 117.4 113.6)">2</text>
<text x="148" y="108.6">12V</text>
</g>
<g font-size="1.5" fill="#000080">
<text x="13.6" y="16.7">R1</text>
<text x="34" y="12.8">L1</text>
<text x="37.4" y="13.3">INDUCTOR</text>
<text x="57.9" y="17.9">C2</text>
<text x="13.6" y="18.4">10K</text>
<text x="40.9" y="21.8">0.1uF</text>
<text x="42.5" y="18.4">C1</text>
<text x="56.1" y="23.5">0.1uF</text>
<text x="13.6" y="25.2">C3</text>
<text x="45.9" y="28.6">U2</text>
<text x="80" y="28.1">PORT1</text>
<text x="120.8" y="26.9">R2</text>
<text x="120.8" y="28.6">33E</text>
<text x="3.4" y="30.3">SW1</text>
<text x="3.4" y="33.7">Reset</text>
<text x="13.6" y="32">0.1uF</text>
<text x="23.8" y="32">C4</text>
<text x="27.2" y="32">18pF</text>
<text x="32.3" y="32">7.2728MHz</text>
<text x="112.3" y="35.4">J2</text>
<text x="154.9" y="32">R5</text>
<text x="154.9" y="33.7">1K</text>
<text x="175.3" y="32">LS1</text>
<text x="34.9" y="38.8">Y1</text>
<text x="85.1" y="40.5">BP8</text>
<text x="93.6" y="40.5">J3</text>
<text x="132.7" y="40.5">R3</text>
<text x="155.7" y="40.5">D1</text>
<text x="161.7" y="37.1">D2</text>
<text x="192.3" y="40.5">J8</text>
<text x="6.8" y="46.8">J4</text>
<text x="23.8" y="42.2">C5</text>
<text x="27.2" y="42.2">18pF</text>
<text x="28.9" y="45.6">C6</text>
<text x="32.3" y="45.6">0.1uF</text>
<text x="132.7" y="43.9">10K POT</text>
<text x="154.9" y="47.3">LED</text>
<text x="163.1" y="48" transform="rotate(-90 163.1 48)">1N4148</text>
<text x="171.9" y="47.3">RELAY SPDT</text>
<text x="114" y="52.5">LCD 16*2</text>
<text x="141.2" y="50.8">R7</text>
<text x="144.7" y="50.8">1K</text>
<text x="154.9" y="52.5">Q2</text>
<text x="192.3" y="50.8">FAN</text>
<text x="81.7" y="59.3">J7</text>
<text x="154.9" y="54.1">BC547</text>
<text x="93.6" y="62.7">CON9</text>
<text x="6.8" y="66">PORT1</text>
<text x="81.7" y="78">CON7</text>
<text x="22.1" y="79.7">J5</text>
<text x="59.6" y="81.4">ATMEGA32</text>
<text x="103" y="81.5">J6</text>
<text x="141.2" y="81.4">J5</text>
<text x="17" y="91.6">LPG SENSOR</text>
<text x="102.1" y="93.3">LOAD CELL</text>
<text x="136.1" y="93.3">FIRE SENSOR</text>
<text x="23.8" y="101.8">SW2</text>
<text x="35.7" y="101.8">D1</text>
<text x="40.9" y="101.8">1N4007</text>
<text x="62.9" y="101.8">U3</text>
<text x="66.4" y="101.8">LM7805</text>
<text x="6.8" y="103">J13</text>
<text x="91.9" y="106.9">R9</text>
<text x="112.3" y="106.9">LS1</text>
<text x="134.5" y="106.9">R10</text>
<text x="170.2" y="105.2">R10</text>
<text x="182.1" y="105.2">R10</text>
<text x="6.8" y="112">PBT2</text>
<text x="17" y="108.6">SW KEY-SPDT</text>
<text x="91.9" y="110.3">1K</text>
<text x="108.9" y="110.3">BUZZER</text>
<text x="134.5" y="112">3K9</text>
<text x="157.4" y="110.5">J6</text>
<text x="170.2" y="110.3">3K9</text>
<text x="182.1" y="110.3">3K9</text>
<text x="42.5" y="117.1">C10</text>
<text x="54.4" y="117.1">C11</text>
<text x="78.3" y="117.1">C12</text>
<text x="83.4" y="117.1">C13</text>
<text x="91.9" y="117.1">LD1</text>
<text x="105.5" y="118.8">R11</text>
<text x="110.6" y="118.8">1K</text>
<text x="134.5" y="117.1">D2</text>
<text x="170.2" y="115.4">D2</text>
<text x="182.1" y="115.4">D2</text>
<text x="56.1" y="120.5">0.1uF</text>
<text x="73.2" y="120.5">0.1uF</text>
<text x="84.8" y="125.9" transform="rotate(-90 84.8 125.9)">10uF-25V</text>
<text x="91.9" y="120.5">LED</text>
<text x="119.1" y="120.5">Q1</text>
<text x="119.1" y="122.2">BC547</text>
<text x="134.5" y="122.2">LED</text>
<text x="156.5" y="122.2">GSM MODEM</text>
<text x="170.2" y="120.5">LED</text>
<text x="182.1" y="120.5">LED</text>
<text x="52.5" y="127" transform="rotate(-90 52.5 127)">100uF-25V</text>
</g>
<g font-size="1.5" fill="#f00">
<text x="15.3" y="23.3">RST1</text>
<text x="71.5" y="33.6">ADC2</text>
<text x="71.5" y="30.1">ADC0</text>
<text x="71.5" y="35.3">ADC3</text>
<text x="71.5" y="31.8">ADC1</text>
<text x="71.5" y="40.3">ADC6</text>
<text x="71.5" y="38.7">ADC5</text>
<text x="71.5" y="37">ADC4</text>
<text x="71.5" y="42.1">ADC7</text>
<text x="71.5" y="47.2">SDA</text>
<text x="71.5" y="45.5">SCL</text>
<text x="86.8" y="43.9">PD7</text>
<text x="102.1" y="45.5">PB3</text>
<text x="102.1" y="43.8">PB2</text>
<text x="39.1" y="50.6">PB1</text>
<text x="39.1" y="52.3">PB2</text>
<text x="39.1" y="54">PB3</text>
<text x="39.1" y="48.9">PB0</text>
<text x="71.5" y="54">PC5</text>
<text x="71.5" y="52.3">PC4</text>
<text x="71.5" y="50.6">PC3</text>
<text x="71.5" y="48.9">PC2</text>
<text x="134.5" y="52.3">PC2</text>
<text x="39.1" y="55.7">PB4</text>
<text x="39.1" y="57.4">PB5</text>
<text x="39.1" y="59.1">PB6</text>
<text x="71.5" y="55.7">PC6</text>
<text x="71.5" y="57.4">PC7</text>
<text x="102.1" y="55.7">PB4</text>
<text x="102.1" y="59.1">PB6</text>
<text x="102.1" y="57.4">PB5</text>
<text x="32.3" y="60.8">SCK</text>
<text x="39.1" y="60.8">PB7</text>
<text x="71.5" y="64.2">TXD</text>
<text x="71.5" y="62.5">RXD</text>
<text x="71.5" y="65.9">PD2</text>
<text x="102.1" y="60.8">PB7</text>
<text x="37.4" y="67.6">RST1</text>
<text x="71.5" y="67.6">PD3</text>
<text x="71.5" y="69.5">PD4</text>
<text x="71.5" y="71.2">PD5</text>
<text x="71.5" y="74.4">PD7</text>
<text x="71.5" y="72.7">PD6</text>
<text x="11.9" y="84.6">PD5</text>
<text x="95.3" y="84.6">PB0</text>
<text x="95.3" y="86.3">PB1</text>
<text x="131" y="86.3">PD2</text>
<text x="168.5" y="101.6">PD3</text>
<text x="180.4" y="101.6">PD4</text>
<text x="132.7" y="103.5">PC0</text>
<text x="149.7" y="113.5">RXD</text>
<text x="149.7" y="115.2">TXD</text>
<text x="100.4" y="120.4">PC1</text>
</g>
<g font-size="1.5" fill="#004080">
<text x="50.1" y="34" transform="rotate(-90 50.1 34)">AVCC</text>
<text x="55.2" y="33" transform="rotate(-90 55.2 33)">VCC</text>
<text x="57.7" y="31.3">(ADC0)PA0</text>
<text x="57.7" y="33.1">(ADC1)PA1</text>
<text x="57.7" y="34.8">(ADC2)PA2</text>
<text x="46.8" y="39.8">XTAL1</text>
<text x="46.8" y="41.6">XTAL2</text>
<text x="57.7" y="36.4">(ADC3)PA3</text>
<text x="57.7" y="38.1">(ADC4)PA4</text>
<text x="57.7" y="39.8">(ADC5)PA5</text>
<text x="57.7" y="41.6">(ADC6)PA6</text>
<text x="46.8" y="46.7">AREF</text>
<text x="57.7" y="43.3">(ADC7)PA7</text>
<text x="58.6" y="46.7">(SCL)PC0</text>
<text x="46.8" y="50.1">PB0</text>
<text x="46.8" y="51.8">PB1</text>
<text x="46.8" y="53.5">(AIN0)PB2</text>
<text x="58.5" y="48.3">(SDA)PC1</text>
<text x="58.5" y="50.1">(TCK)PC2</text>
<text x="62.6" y="51.8">PC3</text>
<text x="62.6" y="53.5">PC4</text>
<text x="46.8" y="55.2">(AIN1)PB3</text>
<text x="46.8" y="56.9">PB4</text>
<text x="46.8" y="58.6">PB5</text>
<text x="62.6" y="55.2">PC5</text>
<text x="62.6" y="56.9">PC6</text>
<text x="62.6" y="58.6">PC7</text>
<text x="46.8" y="60.3">PB6</text>
<text x="46.8" y="62">(SCK)PB7</text>
<text x="58.4" y="63.7">(RXD)PD0</text>
<text x="58.6" y="65.4">(TXD)PD1</text>
<text x="46.8" y="68.8">RESET</text>
<text x="57.4" y="70.5">(OC1B)PD4</text>
<text x="58.3" y="67.1">(INT0)PD2</text>
<text x="58.3" y="68.8">(INT1)PD3</text>
<text x="48.3" y="77.4" transform="rotate(-90 48.3 77.4)">AGND</text>
<text x="50.1" y="77.4" transform="rotate(-90 50.1 77.4)">GND</text>
<text x="57.4" y="72.2">(OC1A)PD5</text>
<text x="58.2" y="73.9">(ICP1)PD6</text>
<text x="58.4" y="75.6">(OC2)PD7</text>
<text x="103" y="84.1">1</text>
<text x="103" y="85.8">2</text>
<text x="103" y="87.5">3</text>
<text x="103" y="89.2">4</text>
<text x="62.1" y="104.5">VIN</text>
<text x="67.1" y="106.3" transform="rotate(-90 67.1 106.3)">GND</text>
<text x="68.1" y="104.5">VOUT</text>
<text x="157.4" y="113">1</text>
<text x="157.4" y="114.7">2</text>
<text x="157.4" y="116.4">3</text>
<text x="157.4" y="118.2">4</text>
</g>
<g font-size="1.2">
<text x="21.8" y="1.3">5</text>
<text x="61.9" y="1.3">4</text>
<text x="102.1" y="1.3">3</text>
<text x="142.2" y="1.3">2</text>
<text x="182.4" y="1.3">1</text>
<text x=".4" y="19.4">D</text>
<text x="202.9" y="19.4">D</text>
<text x=".4" y="52.6">C</text>
<text x="202.9" y="52.6">C</text>
<text x=".4" y="85.8">B</text>
<text x="202.9" y="85.8">B</text>
<text x=".4" y="119">A</text>
<text x="202.9" y="119">A</text>
<text x="21.8" y="135.7">5</text>
<text x="61.9" y="135.7">4</text>
<text x="102.1" y="135.7">3</text>
<text x="142.2" y="135.7">2</text>
<text x="182.4" y="135.7">1</text>
</g>
</svg>
